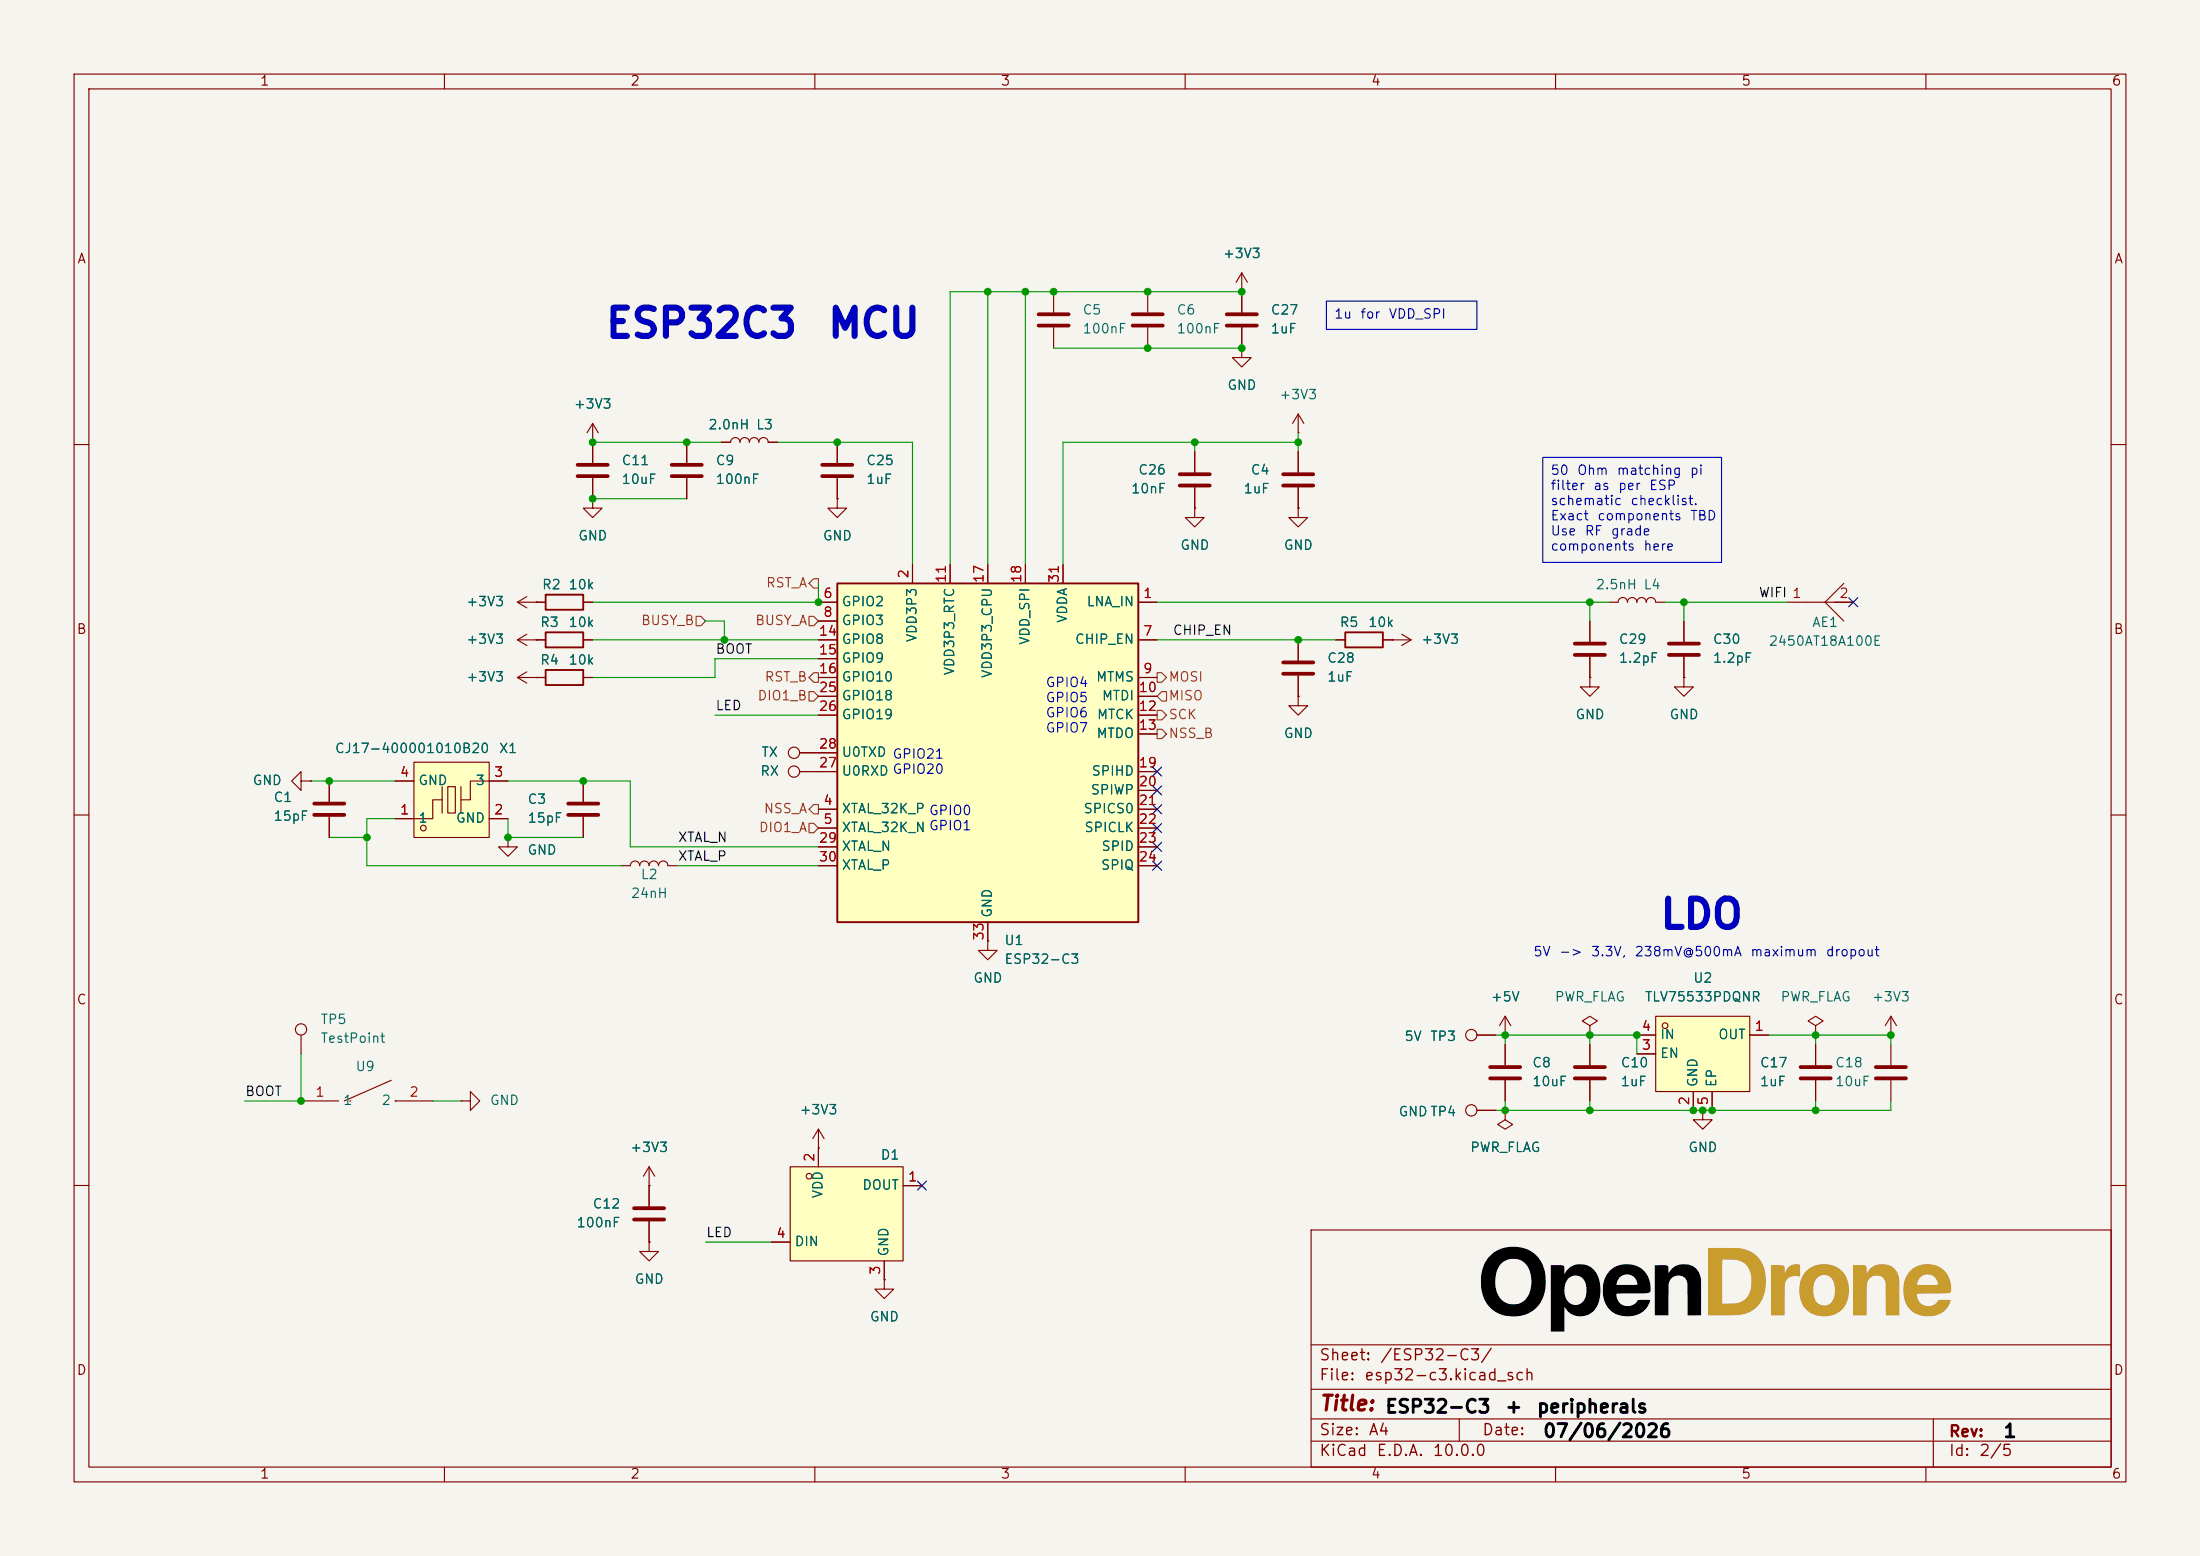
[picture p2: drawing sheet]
<svg xmlns="http://www.w3.org/2000/svg" width="297mm" height="210mm" viewBox="0 0 297 210" stroke-linecap="round" stroke-linejoin="round" font-family="sans-serif">
<path d="M0 0h297v210h-297z" fill="#f5f4ef" stroke="#f5f4ef" stroke-width=".14"/>
<g fill="none" stroke="#840000" stroke-width=".15">
<path d="M10 10h277v190h-277zM12 12h273v186h-273zM60 10v2M110 10v2M160 10v2M210 10v2M260 10v2M10 60h2M285 60h2M10 110h2M285 110h2M10 160h2"/>
<path d="M177 166h108v32h-108zM285 160h2M60 198v2M110 198v2M160 198v2M177 194.5h108M177 191.5h108M177 187.5h108M177 181.5h108M197 191.5v3M210 198v2M260 198v2"/>
<path d="M261 191.5v6.5"/>
</g>
<g fill="#c89d2e">
<path d="M243.9 171.5a3.5 3.5 0 0 1 5.3 .8 3.8 3.8 0 0 1-.8 4.7 3.6 3.6 0 0 1-5-.9 4.2 4.2 0 0 1-.5-1.9h1.9a1.73 1.73 0 0 0 1.3 2 1.47 1.47 0 0 0 1.6-1.6 2.56 2.56 0 0 0-.6-2.2 1.41 1.41 0 0 0-1.5-.2 1.41 1.41 0 0 0-.8 1.4v.6h-1.9a3.6 3.6 0 0 1 1-2.7z"/>
<path d="M257.9 171.5a3.2 3.2 0 0 1 3.8-.5 3.2 3.2 0 0 1 1.6 3.4l-.6 .2h-3.6h-.3v.1a1.57 1.57 0 0 0 1.2 1.5 1.57 1.57 0 0 0 1.7-.7h1.6a2.84 2.84 0 0 1-3.2 2.1 3.2 3.2 0 0 1-3.1-3.7v-.5h4.6l-.1-.6-.4-.5a1.43 1.43 0 0 0-2.3 1.1h-1.8a3.4 3.4 0 0 1 .9-1.9z"/>
<path d="M250.2 170.8h1.5a.36 .36 0 0 1 .3 .5v.6l.1-.1a2.32 2.32 0 0 1 2.5-1.1 2.32 2.32 0 0 1 1.8 2.1v4.7h-1.8l-.1-4.5a1.29 1.29 0 0 0-1.3-.8 1.29 1.29 0 0 0-1.2 1v4.3h-1.8z"/>
</g>
<path d="M201.2 169.4a4.6 4.6 0 0 1 6.7 .7 5.4 5.4 0 0 1-.8 6.7 4.7 4.7 0 0 1-6.1-.5 4.9 4.9 0 0 1-1.1-3.2h2a2.67 2.67 0 0 0 2 2.9 2.3 2.3 0 0 0 2.7-2.1 3.5 3.5 0 0 0-1-3.6 2.4 2.4 0 0 0-3.7 2v.8h-2a4.9 4.9 0 0 1 1.3-3.7zM209.4 170.8h1.5a.32 .32 0 0 1 .3 .4v.7h.1a2.47 2.47 0 0 1 2.6-1.3 2.47 2.47 0 0 1 2 2.1 4.4 4.4 0 0 1-.9 4.3 2.43 2.43 0 0 1-3.8-.6v3.3h-1.8v-5.6h1.8a1.67 1.67 0 0 0 1.7 2 1.84 1.84 0 0 0 1.3-2.3l-.1-.6-.3-.5-.4-.3-.4-.2a1.5 1.5 0 0 0-1.8 1.6v.3h-1.8zM217.4 171.5a3.2 3.2 0 0 1 3.7-.5 3.2 3.2 0 0 1 1.6 3.4l-.1 .1a15.3 15.3 0 0 1-3.5 .1l-.9 .1a1.58 1.58 0 0 0 1.2 1.5 1.58 1.58 0 0 0 1.8-.7l1.4-.1a.12 .12 0 0 1 .2 .1 .12 .12 0 0 1-.1 .1 3.3 3.3 0 0 1-5.1 1.4 3.8 3.8 0 0 1-1.2-3.7h1.8l.5 .1h2.1l.3-.1a1.43 1.43 0 0 0-1.5-1.3 1.43 1.43 0 0 0-1.4 1.3h-1.8l.4-1zM223.4 170.8h1.6a.31 .31 0 0 1 .2 .4l.1 .6a2.32 2.32 0 0 1 2.5-1.1 2.32 2.32 0 0 1 1.8 2v4.8h-1.8v-3.7a1.29 1.29 0 0 0-.9-1.6h-.5l-.5 .1-.4 .4-.2 .4-.1 4.4h-1.8z" fill="#000"/>
<g fill="#c89d2e">
<path d="M239.1 170.8h1.6a.34 .34 0 0 1 .2 .5l.1 .6a1.47 1.47 0 0 1 2-1.1v1.4v.1l-.3-.1a1.36 1.36 0 0 0-1.8 1.3v4h-1.8z"/>
<path d="M230.6 168.4h3.3a4.5 4.5 0 0 1 3 .9 4.6 4.6 0 0 1 1.5 4.3 4 4 0 0 1-4.7 3.9h-3.1v-4.5h1.9v2.9h1.1a2.48 2.48 0 0 0 2.8-2.7 2.68 2.68 0 0 0-1.3-3l-.8-.2h-1.8v3h-1.9z"/>
</g>
<g fill="none" stroke="#840000" stroke-width=".15">
<path d="M80 59.7v2.8M97.4 59.7h1.2a.64 .64 0 0 1 .7-.6 .64 .64 0 0 1 .6 .6 .64 .64 0 0 1 .6-.6 .64 .64 0 0 1 .7 .6 .64 .64 0 0 1 .6-.6 .64 .64 0 0 1 .6 .6 .64 .64 0 0 1 .7-.6 .64 .64 0 0 1 .6 .6h1.3M80 64.5v2.8M72.4 91.4h1.3M78.7 91.4h1.3M199.4 149.9h2.5M203.2 149.9v1.2l1 .7-1 .6-1-.6 1-.7M203.2 149.9h.1M255.3 141v2.8M255.3 145.8v2.8"/>
<circle cx="198.6" cy="149.9" r=".76"/>
</g>
<path d="M78 62.7h4M78 64.3h4M253.2 144h4.1M253.2 145.5h4.1" fill="none" stroke="#840000" stroke-width=".51"/>
<path d="M73.7 90.4h5v2.1h-5z" fill="none" stroke="#840000" stroke-width=".25"/>
<path d="M223.5 137.2h12.7v10.1h-12.7z" fill="#ffffc2"/>
<g fill="none" stroke="#840000" stroke-width=".15">
<path d="M167.6 39.4v2.8M167.6 47v1.3h1.3l-1.3 1.2-1.2-1.2h1.2M167.6 47h.1M167.6 44.2v2.8M175.3 58.4h.1M175.3 55.9l.7 1.3M175.3 55.9l-.8 1.3M175.3 55.9v2.5M40.6 105.4v-1.3l-1.2 1.3 1.2 1.3v-1.3h1.3M41.9 105.4h.1M44.4 105.4v2.8M44.4 110.2v2.8"/>
<path d="M78.7 105.4v2.8M78.7 110.2v2.8M40.6 139.7v2.5M203.2 139.7h.1M203.2 137.2v2.5M203.2 137.2l-.8 1.2M203.2 137.2l.8 1.2M214.6 138.4l1-.6-1-.6-1 .6 1 .6v1.3M214.6 139.7h.1M221 139.7h2.5M223.5 137.2h12.7v10.1h-12.7zM236.2 139.7h2.6"/>
<path d="M245.1 138.4l1-.6-1-.6-1 .6 1 .6v1.3M245.1 139.7h.1M40.6 148.6h5.1M47.2 148.6h.1M52.8 145.8l-6.3 2.8M53.3 148.6h.1M53.3 148.6h5.1M62.2 148.6h1.3v-1.3l1.3 1.3-1.3 1.3v-1.3M62.2 148.6h.1M203.2 141v2.8M203.2 145.8v2.8M214.6 141v2.8"/>
<path d="M214.6 145.8v2.8M221 142.2h2.5M228.6 147.3v2.6M231.1 147.3v2.6M245.1 141v2.8M245.1 145.8v2.8"/>
<circle cx="40.6" cy="138.9" r=".76"/>
<circle cx="224.8" cy="138.4" r=".38"/>
</g>
<path d="M165.6 42.4h4.1M165.6 43.9h4.1M42.4 110h4.1M42.4 108.5h4.1M76.7 110h4.1M76.7 108.5h4.1M201.2 144h4M201.2 145.5h4M212.6 144h4.1M212.6 145.5h4.1M243.1 144h4M243.1 145.5h4" fill="none" stroke="#840000" stroke-width=".51"/>
<g fill="#ffffc2">
<path d="M55.9 102.9h10.1v10.1h-10.1z"/>
<path d="M60.4 106.2h1.1v3.5h-1.1z"/>
</g>
<g fill="none" stroke="#840000" stroke-width=".15">
<path d="M142.2 39.4v2.8M154.9 39.4v2.8M167.6 39.4h.1M167.6 36.8l-.7 1.3M167.6 36.8l.8 1.3M167.6 36.8v2.6M92.7 59.7v2.8M113 59.7v2.8M142.2 44.2v2.8M154.9 44.2v2.8M80 67.3v1.3h-1.3l1.3 1.3 1.3-1.3h-1.3M80 67.3h.1"/>
<path d="M92.7 64.5v2.8M113 64.5v2.8M161.3 68.6v1.3h-1.3l1.3 1.2 1.3-1.2h-1.3M161.3 68.6h.1M161.3 61v2.8M161.3 65.8v2.8M175.3 68.6v1.3h-1.3l1.3 1.2 1.2-1.2h-1.2M175.3 68.6h.1M175.3 61v2.8M175.3 65.8v2.8M175.3 94v1.3h1.2l-1.2 1.2-1.3-1.2h1.3M175.3 94h.1"/>
<path d="M214.6 91.4v1.3h-1.2l1.2 1.3 1.3-1.3h-1.3M214.6 91.4h.1M214.6 83.8v2.8M214.6 88.6v2.8M227.3 91.4v1.3h-1.2l1.2 1.3 1.3-1.3h-1.3M227.3 91.4h.1M53.3 105.4h2.6M55.9 102.9h10.1v10.1h-10.1zM59.7 108h-1.3v2.5h-5.1M59.7 106.2v3.5M60.4 106.2h1.1v3.5h-1.1zM62.2 106.2v3.5"/>
<path d="M66 110.5h2.6M68.6 105.4h-5.1v2.6h-1.3M68.6 113v1.3h1.2l-1.2 1.3-1.3-1.3h1.3M68.6 113h.1M229.9 149.9v1.2h1.2l-1.2 1.3-1.3-1.3h1.3M229.9 149.9h.1"/>
<circle cx="57.2" cy="111.8" r=".38"/>
</g>
<g fill="none" stroke="#840000" stroke-width=".51">
<path d="M140.2 42.4h4.1M140.2 43.9h4.1M152.9 42.4h4.1M152.9 43.9h4.1M90.7 62.7h4M90.7 64.3h4M111 62.7h4.1M111 64.3h4.1M159.3 64h4M159.3 65.5h4M173.2 64h4.1M173.2 65.5h4.1"/>
<path d="M212.6 86.9h4.1M212.6 88.4h4.1"/>
</g>
<path d="M106.7 157.5h15.2v12.7h-15.2z" fill="#ffffc2"/>
<g fill="none" stroke="#840000" stroke-width=".15">
<path d="M80 59.7h.1M80 57.2l.8 1.2M80 57.2l-.8 1.2M80 57.2v2.5M248.9 78.7l-2.5 2.6 2.5 2.5M227.3 83.8v2.8M227.3 88.6v2.8M241.3 81.3h8.9M83.8 116.8h1.3a.64 .64 0 0 1 .6-.6 .64 .64 0 0 1 .7 .6 .64 .64 0 0 1 .6-.6 .64 .64 0 0 1 .6 .6 .64 .64 0 0 1 .7-.6 .64 .64 0 0 1 .6 .6 .64 .64 0 0 1 .6-.6 .64 .64 0 0 1 .7 .6h1.2M255.3 139.7h.1M255.3 137.2l-.8 1.2M255.3 137.2l.7 1.2"/>
<path d="M255.3 137.2v2.5M87.6 157.5l-.7 1.3M87.6 157.5l.8 1.3M87.6 157.5v2.5M106.7 157.5h15.2v12.7h-15.2zM110.5 154.9h.1M110.5 152.4v5.1M110.5 152.4l-.8 1.3M110.5 152.4l.8 1.3M87.6 167.6v1.3h1.3l-1.3 1.3-1.2-1.3h1.2M87.6 167.6h.1M87.6 160h.1"/>
<path d="M104.1 167.6h2.6M119.4 172.7v1.3h1.2l-1.2 1.3-1.3-1.3h1.3M119.4 172.7h.1M119.4 170.2v2.5M121.9 160h2.6"/>
<circle cx="109.2" cy="158.8" r=".38"/>
</g>
<path d="M225.3 86.9h4.1M225.3 88.4h4.1" fill="none" stroke="#840000" stroke-width=".51"/>
<path d="M113 78.7h40.7v45.8h-40.7z" fill="#ffffc2"/>
<path d="M113 78.7h40.7v45.8h-40.7zM73.7 80.3h5v2h-5zM73.7 85.3h5v2.1h-5zM181.6 85.3h5.1v2.1h-5.1z" fill="none" stroke="#840000" stroke-width=".25"/>
<g fill="none" stroke="#840000" stroke-width=".15">
<path d="M167.6 39.4h.1M167.6 39.4v2.8M80 59.7h.1M80 59.7v2.8M92.7 59.7v2.8M97.4 59.7h1.2M103.7 59.7h1.3M113 59.7v2.8M167.6 47h.1M167.6 44.2v2.8M80 67.3h.1M80 64.5v2.8"/>
<path d="M92.7 64.5v2.8M113 67.3v1.3h-1.2l1.2 1.3 1.3-1.3h-1.3M113 67.3h.1M113 64.5v2.8M123.2 76.2v2.5M128.3 76.2v2.5M133.3 76.2v2.5M138.4 76.2v2.5M143.5 76.2v2.5M161.3 68.6h.1M161.3 61v2.8M161.3 65.8v2.8"/>
<path d="M175.3 68.6h.1M175.3 61v2.8M175.3 65.8v2.8M69.8 81.3h3.9M69.8 86.4h3.9M69.8 91.4h3.9M69.8 86.4l1.3 .7M69.8 91.4l1.3 .8M69.8 81.3l1.3 .7M71.1 85.6l-1.3 .8M71.1 90.7l-1.3 .7M71.1 80.5l-1.3 .8"/>
<path d="M72.4 86.4h.1M72.4 91.4h.1M72.4 81.3h.1M78.7 81.3h1.3M78.7 86.4h1.3M78.7 91.4h1.3M110.5 81.3h2.5M110.5 86.4h2.5M110.5 83.8h2.5M110.5 91.4h2.5M110.5 94h2.5M110.5 96.5h2.5"/>
<path d="M110.5 88.9h2.5M153.7 81.3h2.5M153.7 86.4h2.5M153.7 91.4h2.5M153.7 94h2.5M153.7 96.5h2.5M153.7 99.1h2.5M175.3 94h.1M175.3 86.4v2.8M175.3 91.2v2.8M180.3 86.4h1.3M186.7 86.4h3.8"/>
<path d="M188 86.4h.1M189.2 85.6l1.3 .8M190.5 86.4l-1.3 .7M214.6 91.4h.1M214.6 83.8v2.8M214.6 88.6v2.8M217.2 81.3h1.2a.64 .64 0 0 1 .7-.7 .64 .64 0 0 1 .6 .7 .64 .64 0 0 1 .6-.7 .64 .64 0 0 1 .7 .7 .64 .64 0 0 1 .6-.7 .64 .64 0 0 1 .6 .7 .64 .64 0 0 1 .7-.7 .64 .64 0 0 1 .6 .7h1.3M227.3 91.4h.1M227.3 83.8v2.8M227.3 88.6v2.8M41.9 105.4h.1M44.4 105.4v2.8"/>
<path d="M44.4 110.2v2.8M53.3 110.5h2.6M53.3 105.4h2.6M66 110.5h2.6M66 105.4h2.6M68.6 113h.1M78.7 105.4v2.8M78.7 110.2v2.8M107.9 104.1h5.1M107.9 101.6h5.1M110.5 109.2h2.5M110.5 111.8h2.5"/>
<path d="M110.5 114.3h2.5M110.5 116.8h2.5M153.7 109.2h2.5M153.7 111.8h2.5M153.7 104.1h2.5M153.7 106.7h2.5M153.7 114.3h2.5M153.7 116.8h2.5M133.3 127v1.3h1.3l-1.3 1.2-1.2-1.2h1.2M133.3 127h.1M133.3 124.5v2.5M199.4 139.7h2.5"/>
<path d="M203.2 139.7h.1M221 139.7h2.5M236.2 139.7h2.6M110.5 154.9h.1M110.5 154.9v2.6M199.4 149.9h2.5M203.2 149.9h.1M203.2 141v2.8M203.2 145.8v2.8M214.6 141v2.8M214.6 145.8v2.8M221 142.2h2.5"/>
<path d="M228.6 147.3v2.6M229.9 149.9h.1M231.1 147.3v2.6M245.1 141v2.8M245.1 145.8v2.8M87.6 160h.1M87.6 167.6h.1M87.6 160v2.8M87.6 164.8v2.8M104.1 167.6h2.6M119.4 172.7h.1M119.4 170.2v2.5"/>
<path d="M121.9 160h2.6"/>
<circle cx="107.2" cy="104.1" r=".76"/>
<circle cx="107.2" cy="101.6" r=".76"/>
<circle cx="198.6" cy="139.7" r=".76"/>
</g>
<path d="M173.2 89.4h4.1M173.2 90.9h4.1M85.6 163.1h4.1M85.6 164.6h4.1" fill="none" stroke="#840000" stroke-width=".51"/>
<path d="M109.2 78.7l.7-.6h.6v1.3h-.6zM94 83.2h.6l.6 .6-.6 .7h-.6zM109.2 83.2h.7l.6 .6-.6 .7h-.7zM109.2 93.3h.7l.6 .7-.6 .6h-.7zM109.9 90.8h.6v1.3h-.6l-.7-.7zM156.2 95.9h.6l.7 .6-.7 .7h-.6zM156.2 90.8h.6l.7 .6-.7 .7h-.6zM156.2 98.4h.6l.7 .7-.7 .6h-.6zM156.8 93.3h.7v1.3h-.7l-.6-.6zM109.2 111.1h.7l.6 .7-.6 .6h-.7zM109.9 108.6h.6v1.3h-.6l-.7-.7z" fill="none" stroke="#725600" stroke-width=".15"/>
<g fill="none" stroke="#009600" stroke-width=".15">
<path d="M133.3 39.4v36.8M138.4 39.4v36.8M167.6 39.4h-39.3v36.8M80 59.7h17.4M105 59.7h18.2v16.5M142.2 47h25.4M161.3 59.7v1.3M175.3 59.7h-31.8v16.5M175.3 58.4v2.6M80 67.3h12.7M110.5 78.7v2.6h-30.5M80 86.4h30.5"/>
<path d="M95.2 83.8h2.6v2.6M96.5 96.5h14M110.5 88.9h-14v2.5h-16.5M156.2 81.3h61M156.2 86.4h24.1M214.6 81.3v2.5M224.8 81.3h16.5M227.3 81.3v2.5M41.9 105.4h11.4M44.4 113h5.1M53.3 110.5h-3.8v6.3h34.3M68.6 105.4h16.5v8.9h25.4"/>
<path d="M68.6 110.5v2.5h10.1M91.4 116.8h19.1M201.9 139.7h19.1v2.5M203.2 139.7v1.3M214.6 139.7v1.3M238.8 139.7h16.5v1.3M245.1 139.7v1.3M40.6 142.2v6.4h-7.6M58.4 148.6h3.8M203.2 148.6v1.3M214.6 148.6v1.3M245.1 148.6v1.3"/>
<path d="M255.3 148.6v1.3h-53.4M95.2 167.6h8.9"/>
</g>
<g fill="none" stroke="#000084" stroke-width=".15">
<path d="M249.6 80.7l1.2 1.2M250.8 80.7l-1.2 1.2M155.6 106.1l1.2 1.2M155.6 103.5l1.2 1.2M155.6 108.6l1.2 1.2M155.6 116.2l1.2 1.2M155.6 111.2l1.2 1.2M155.6 113.7l1.2 1.2M156.8 106.1l-1.2 1.2M156.8 103.5l-1.2 1.2M156.8 108.6l-1.2 1.2M156.8 116.2l-1.2 1.2"/>
<path d="M156.8 111.2l-1.2 1.2M156.8 113.7l-1.2 1.2M123.9 159.4l1.2 1.2M125.1 159.4l-1.2 1.2"/>
</g>
<path d="M179.1 40.6h20.3v3.9h-20.3zM208.3 61.7h24.1v14.2h-24.1z" fill="none" stroke="#0000c2" stroke-width=".15"/>
<g fill="#009600" stroke="#009600" stroke-width=".14">
<circle cx="255.3" cy="139.7" r=".46"/>
<circle cx="231.1" cy="149.9" r=".46"/>
<circle cx="228.6" cy="149.9" r=".46"/>
<circle cx="229.9" cy="149.9" r=".46"/>
<circle cx="203.2" cy="139.7" r=".46"/>
<circle cx="214.6" cy="149.9" r=".46"/>
<circle cx="245.1" cy="139.7" r=".46"/>
<circle cx="167.6" cy="47" r=".46"/>
<circle cx="167.6" cy="39.4" r=".46"/>
<circle cx="142.2" cy="39.4" r=".46"/>
<circle cx="175.3" cy="59.7" r=".46"/>
<circle cx="154.9" cy="39.4" r=".46"/>
<circle cx="154.9" cy="47" r=".46"/>
<circle cx="161.3" cy="59.7" r=".46"/>
<circle cx="110.5" cy="81.3" r=".46"/>
<circle cx="97.8" cy="86.4" r=".46"/>
<circle cx="92.7" cy="59.7" r=".46"/>
<circle cx="138.4" cy="39.4" r=".46"/>
<circle cx="133.3" cy="39.4" r=".46"/>
<circle cx="80" cy="59.7" r=".46"/>
<circle cx="80" cy="67.3" r=".46"/>
<circle cx="113" cy="59.7" r=".46"/>
<circle cx="227.3" cy="81.3" r=".46"/>
<circle cx="221" cy="139.7" r=".46"/>
<circle cx="214.6" cy="139.7" r=".46"/>
<circle cx="175.3" cy="86.4" r=".46"/>
<circle cx="214.6" cy="81.3" r=".46"/>
<circle cx="40.6" cy="148.6" r=".46"/>
<circle cx="68.6" cy="113" r=".46"/>
<circle cx="78.7" cy="105.4" r=".46"/>
<circle cx="44.4" cy="105.4" r=".46"/>
<circle cx="49.5" cy="113" r=".46"/>
<circle cx="203.2" cy="149.9" r=".46"/>
<circle cx="245.1" cy="149.9" r=".46"/>
</g>
<g font-size="3.8" fill="#0000c2">
<text x="81.5" y="46.5">ESP32C3</text>
<text x="111.5" y="46.5">MCU</text>
<text x="223.9" y="126.2">LDO</text>
</g>
<text font-size="2" fill="#840000" x="178" y="190.9">Title:</text>
<g font-size="1.8">
<text x="186.9" y="191.2">ESP32-C3</text>
<text x="203.1" y="191.2">+</text>
<text x="207.4" y="191.2">peripherals</text>
<text x="208.2" y="194.5">07/06/2026</text>
<text x="270.3" y="194.5">1</text>
</g>
<g font-size="1.5" fill="#840000">
<text x="178" y="184">Sheet:</text>
<text x="186.2" y="184">/ESP32-C3/</text>
<text x="178" y="186.7">File:</text>
<text x="184.1" y="186.7">esp32-c3.kicad_sch</text>
<text x="178" y="196.9">KiCad</text>
<text x="178" y="194.1">Size:</text>
<text x="184.7" y="194.1">A4</text>
<text x="185.7" y="196.9">E.D.A.</text>
<text x="193.3" y="196.9">10.0.0</text>
<text x="200" y="194.1">Date:</text>
<text x="263" y="194.3">Rev:</text>
<text x="263" y="196.9">Id:</text>
<text x="267.1" y="196.9">2/5</text>
</g>
<g font-size="1.3" fill="#840000">
<text x="35" y="11.9">1</text>
<text x="85" y="11.9">2</text>
<text x="135" y="11.9">3</text>
<text x="185" y="11.9">4</text>
<text x="235" y="11.9">5</text>
<text x="285" y="11.9">6</text>
<text x="10.3" y="35.9">A</text>
<text x="285.3" y="35.9">A</text>
<text x="10.3" y="85.9">B</text>
<text x="285.3" y="85.9">B</text>
<text x="10.3" y="135.9">C</text>
<text x="285.3" y="135.9">C</text>
<text x="10.3" y="185.9">D</text>
<text x="285.3" y="185.9">D</text>
<text x="35" y="199.9">1</text>
<text x="85" y="199.9">2</text>
<text x="135" y="199.9">3</text>
<text x="185" y="199.9">4</text>
<text x="235" y="199.9">5</text>
<text x="285" y="199.9">6</text>
</g>
<g font-size="1.3" fill="#006464">
<text x="165" y="35.2">+3V3</text>
<text x="146.1" y="42.8">C5</text>
<text x="146.1" y="45.3">100nF</text>
<text x="158.8" y="42.8">C6</text>
<text x="158.8" y="45.3">100nF</text>
<text x="171.5" y="45.3">1uF</text>
<text x="171.5" y="42.8">C27</text>
<text x="165.6" y="52.9">GND</text>
<text x="77.4" y="55.5">+3V3</text>
<text x="95.5" y="58.3">2.0nH</text>
<text x="102" y="58.3">L3</text>
<text x="172.6" y="54.2">+3V3</text>
<text x="83.8" y="63.1">C11</text>
<text x="83.8" y="65.6">10uF</text>
<text x="96.5" y="63.1">C9</text>
<text x="96.5" y="65.6">100nF</text>
<text x="116.8" y="65.6">1uF</text>
<text x="116.8" y="63.1">C25</text>
<text x="153.6" y="64.4">C26</text>
<text x="168.8" y="64.4">C4</text>
<text x="152.6" y="66.9">10nF</text>
<text x="167.8" y="66.9">1uF</text>
<text x="78" y="73.3">GND</text>
<text x="111" y="73.3">GND</text>
<text x="159.3" y="74.5">GND</text>
<text x="173.2" y="74.5">GND</text>
<text x="62.9" y="82.1">+3V3</text>
<text x="73.1" y="79.9">R2</text>
<text x="76.7" y="79.9">10k</text>
<text x="113.5" y="82.1">GPIO2</text>
<text x="146.6" y="82.1">LNA_IN</text>
<text x="215.3" y="79.9">2.5nH</text>
<text x="221.8" y="79.9">L4</text>
<text x="62.9" y="87.2">+3V3</text>
<text x="72.8" y="84.9">R3</text>
<text x="76.7" y="84.9">10k</text>
<text x="113.5" y="84.7">GPIO3</text>
<text x="113.5" y="87.2">GPIO8</text>
<text x="113.5" y="89.8">GPIO9</text>
<text x="124.1" y="86.8" transform="rotate(-90 124.1 86.8)">VDD3P3</text>
<text x="139.3" y="87.1" transform="rotate(-90 139.3 87.1)">VDD_SPI</text>
<text x="144.4" y="84.2" transform="rotate(-90 144.4 84.2)">VDDA</text>
<text x="145" y="87.2">CHIP_EN</text>
<text x="179.1" y="89.8">C28</text>
<text x="180.8" y="84.9">R5</text>
<text x="184.6" y="84.9">10k</text>
<text x="191.8" y="87.2">+3V3</text>
<text x="218.4" y="87.2">C29</text>
<text x="218.4" y="89.8">1.2pF</text>
<text x="231.1" y="87.2">C30</text>
<text x="231.1" y="89.8">1.2pF</text>
<text x="238.7" y="87.5">2450AT18A100E</text>
<text x="244.6" y="84.9">AE1</text>
<text x="62.9" y="92.3">+3V3</text>
<text x="72.8" y="90">R4</text>
<text x="76.7" y="90">10k</text>
<text x="113.5" y="92.3">GPIO10</text>
<text x="113.5" y="94.8">GPIO18</text>
<text x="129.1" y="91.2" transform="rotate(-90 129.1 91.2)">VDD3P3_RTC</text>
<text x="134.2" y="91.6" transform="rotate(-90 134.2 91.6)">VDD3P3_CPU</text>
<text x="147.9" y="92.3">MTMS</text>
<text x="148.7" y="94.8">MTDI</text>
<text x="179.1" y="92.3">1uF</text>
<text x="45.1" y="102">CJ17-400001010B20</text>
<text x="67.3" y="102">X1</text>
<text x="113.5" y="97.4">GPIO19</text>
<text x="147.9" y="99.9">MTDO</text>
<text x="148" y="97.4">MTCK</text>
<text x="173.2" y="99.9">GND</text>
<text x="212.6" y="97.4">GND</text>
<text x="225.3" y="97.4">GND</text>
<text x="34" y="106.3">GND</text>
<text x="56.4" y="106.3">GND</text>
<text x="64.1" y="106.3">3</text>
<text x="102.5" y="105">RX</text>
<text x="102.7" y="102.5">TX</text>
<text x="113.5" y="105">U0RXD GPIO20</text>
<text x="113.5" y="102.5">U0TXD GPIO21</text>
<text x="113.5" y="105">U0RXD</text>
<text x="113.5" y="102.5">U0TXD</text>
<text x="147.2" y="107.5">SPIWP</text>
<text x="147.3" y="105">SPIHD</text>
<text x="36.8" y="108.6">C1</text>
<text x="36.8" y="111.1">15pF</text>
<text x="56.4" y="111.4">1</text>
<text x="61.5" y="111.4">GND</text>
<text x="71.1" y="108.8">C3</text>
<text x="71.1" y="111.4">15pF</text>
<text x="113.5" y="110.1">XTAL_32K_P GPIO0</text>
<text x="113.5" y="112.6">XTAL_32K_N GPIO1</text>
<text x="113.5" y="110.1">XTAL_32K_P</text>
<text x="113.5" y="112.6">XTAL_32K_N</text>
<text x="146.2" y="110.1">SPICS0</text>
<text x="146.3" y="112.6">SPICLK</text>
<text x="71.1" y="115.7">GND</text>
<text x="86.4" y="119">L2</text>
<text x="113.5" y="115.2">XTAL_N</text>
<text x="113.5" y="117.7">XTAL_P</text>
<text x="148.5" y="117.7">SPIQ</text>
<text x="148.6" y="115.2">SPID</text>
<text x="85.1" y="121.5">24nH</text>
<text x="134.2" y="124" transform="rotate(-90 134.2 124)">GND</text>
<text x="135.5" y="127.9">U1</text>
<text x="135.5" y="130.4">ESP32-C3</text>
<text x="131.3" y="132.9">GND</text>
<text x="201.2" y="135.5">+5V</text>
<text x="209.8" y="135.5">PWR_FLAG</text>
<text x="222" y="135.5">TLV75533PDQNR</text>
<text x="228.5" y="132.9">U2</text>
<text x="240.3" y="135.5">PWR_FLAG</text>
<text x="252.6" y="135.5">+3V3</text>
<text x="43.2" y="138.5">TP5</text>
<text x="43.2" y="141.1">TestPoint</text>
<text x="189.5" y="140.8">5V</text>
<text x="193" y="140.8">TP3</text>
<text x="224" y="143.1">EN</text>
<text x="224" y="140.6">IN</text>
<text x="231.9" y="140.6">OUT</text>
<text x="46.2" y="149.5">1</text>
<text x="47.9" y="144.9">U9</text>
<text x="51.4" y="149.5">2</text>
<text x="66" y="149.5">GND</text>
<text x="206.8" y="144.4">C8</text>
<text x="206.8" y="146.9">10uF</text>
<text x="218.7" y="146.9">1uF</text>
<text x="218.7" y="144.4">C10</text>
<text x="229.5" y="146.8" transform="rotate(-90 229.5 146.8)">GND</text>
<text x="232" y="146.8" transform="rotate(-90 232 146.8)">EP</text>
<text x="237.5" y="146.9">1uF</text>
<text x="237.5" y="144.4">C17</text>
<text x="247.7" y="144.4">C18</text>
<text x="247.7" y="146.9">10uF</text>
<text x="85" y="155.8">+3V3</text>
<text x="107.8" y="150.7">+3V3</text>
<text x="188.7" y="151">GND TP4</text>
<text x="198.4" y="155.8">PWR_FLAG</text>
<text x="227.8" y="155.8">GND</text>
<text x="111.4" y="161.8" transform="rotate(-90 111.4 161.8)">VDD</text>
<text x="116.3" y="160.9">DOUT</text>
<text x="118.8" y="156.8">D1</text>
<text x="77.7" y="166">100nF</text>
<text x="79.9" y="163.4">C12</text>
<text x="85.6" y="173.6">GND</text>
<text x="107.2" y="168.5">DIN</text>
<text x="120.2" y="169.7" transform="rotate(-90 120.2 169.7)">GND</text>
<text x="117.3" y="178.7">GND</text>
</g>
<g font-size="1.3" fill="#0000c2">
<text x="180" y="43.3">1u</text>
<text x="183.6" y="43.3">for</text>
<text x="187.4" y="43.3">VDD_SPI</text>
<text x="209.2" y="64.4">50</text>
<text x="212.8" y="64.4">Ohm</text>
<text x="218.2" y="64.4">matching</text>
<text x="228" y="64.4">pi</text>
<text x="209.2" y="66.5">filter</text>
<text x="209.2" y="68.5">schematic</text>
<text x="209.2" y="70.5">Exact</text>
<text x="215" y="66.5">as</text>
<text x="215.5" y="70.5">components</text>
<text x="218.3" y="66.5">per</text>
<text x="220" y="68.5">checklist.</text>
<text x="222.5" y="66.5">ESP</text>
<text x="228.1" y="70.5">TBD</text>
<text x="209.2" y="72.6">Use</text>
<text x="209.2" y="74.6">components</text>
<text x="213.9" y="72.6">RF</text>
<text x="217.4" y="72.6">grade</text>
<text x="221.8" y="74.6">here</text>
<text x="141.1" y="93.1">GPIO4</text>
<text x="141.1" y="95.1">GPIO5</text>
<text x="141.1" y="97.1">GPIO6</text>
<text x="141.1" y="99.2">GPIO7</text>
<text x="206.9" y="129.4">5V</text>
<text x="210.4" y="129.4">-&gt;</text>
<text x="214.7" y="129.4">3.3V,</text>
<text x="220.6" y="129.4">238mV@500mA</text>
<text x="236.2" y="129.4">maximum</text>
<text x="246.4" y="129.4">dropout</text>
</g>
<g font-size="1.3" fill="#725600">
<text x="103.3" y="79.6">RST_A</text>
<text x="86.5" y="84.7">BUSY_B</text>
<text x="101.9" y="84.7">BUSY_A</text>
<text x="102.2" y="94.8">DIO1_B</text>
<text x="103.1" y="92.3">RST_B</text>
<text x="157.7" y="94.8">MISO</text>
<text x="157.7" y="92.3">MOSI</text>
<text x="157.7" y="97.4">SCK</text>
<text x="157.7" y="99.9">NSS_B</text>
<text x="102.4" y="112.6">DIO1_A</text>
<text x="103" y="110.1">NSS_A</text>
</g>
<g font-size="1.3" fill="#a90000">
<text x="111.1" y="81">6</text>
<text x="111.1" y="83.6">8</text>
<text x="122.9" y="78.2" transform="rotate(-90 122.9 78.2)">2</text>
<text x="128" y="78.8" transform="rotate(-90 128 78.8)">11</text>
<text x="133.1" y="78.8" transform="rotate(-90 133.1 78.8)">17</text>
<text x="138.2" y="78.8" transform="rotate(-90 138.2 78.8)">18</text>
<text x="143.3" y="78.8" transform="rotate(-90 143.3 78.8)">31</text>
<text x="154.2" y="81">1</text>
<text x="248.2" y="81">2</text>
<text x="110.4" y="86.1">14</text>
<text x="110.4" y="88.6">15</text>
<text x="154.2" y="86.1">7</text>
<text x="110.4" y="91.2">16</text>
<text x="110.4" y="93.7">25</text>
<text x="153.6" y="93.7">10</text>
<text x="154.2" y="91.2">9</text>
<text x="110.4" y="96.3">26</text>
<text x="110.4" y="101.3">28</text>
<text x="153.6" y="96.3">12</text>
<text x="153.6" y="98.8">13</text>
<text x="53.9" y="105.2">4</text>
<text x="66.6" y="105.2">3</text>
<text x="110.4" y="103.9">27</text>
<text x="153.6" y="103.9">19</text>
<text x="153.6" y="106.4">20</text>
<text x="53.9" y="110.2">1</text>
<text x="66.6" y="110.2">2</text>
<text x="111.1" y="109">4</text>
<text x="111.1" y="111.5">5</text>
<text x="153.6" y="109">21</text>
<text x="153.6" y="111.5">22</text>
<text x="110.4" y="114">29</text>
<text x="110.4" y="116.6">30</text>
<text x="153.6" y="114">23</text>
<text x="153.6" y="116.6">24</text>
<text x="133.1" y="127" transform="rotate(-90 133.1 127)">33</text>
<text x="221.5" y="142">3</text>
<text x="221.5" y="139.4">4</text>
<text x="236.8" y="139.4">1</text>
<text x="42.5" y="148.3">1</text>
<text x="55.2" y="148.3">2</text>
<text x="228.3" y="149.3" transform="rotate(-90 228.3 149.3)">2</text>
<text x="230.9" y="149.3" transform="rotate(-90 230.9 149.3)">5</text>
<text x="110.2" y="156.9" transform="rotate(-90 110.2 156.9)">2</text>
<text x="122.5" y="159.8">1</text>
<text x="104.7" y="167.4">4</text>
<text x="119.1" y="172.2" transform="rotate(-90 119.1 172.2)">3</text>
</g>
<g font-size="1.3" fill="#0f0f0f">
<text x="237.3" y="80.9">WIFI 1</text>
<text x="96.5" y="88.6">BOOT</text>
<text x="158.2" y="86">CHIP_EN</text>
<text x="96.5" y="96.2">LED</text>
<text x="91.4" y="114">XTAL_N</text>
<text x="91.4" y="116.5">XTAL_P</text>
<text x="33" y="148.2">BOOT</text>
<text x="95.2" y="167.3">LED</text>
</g>
</svg>
